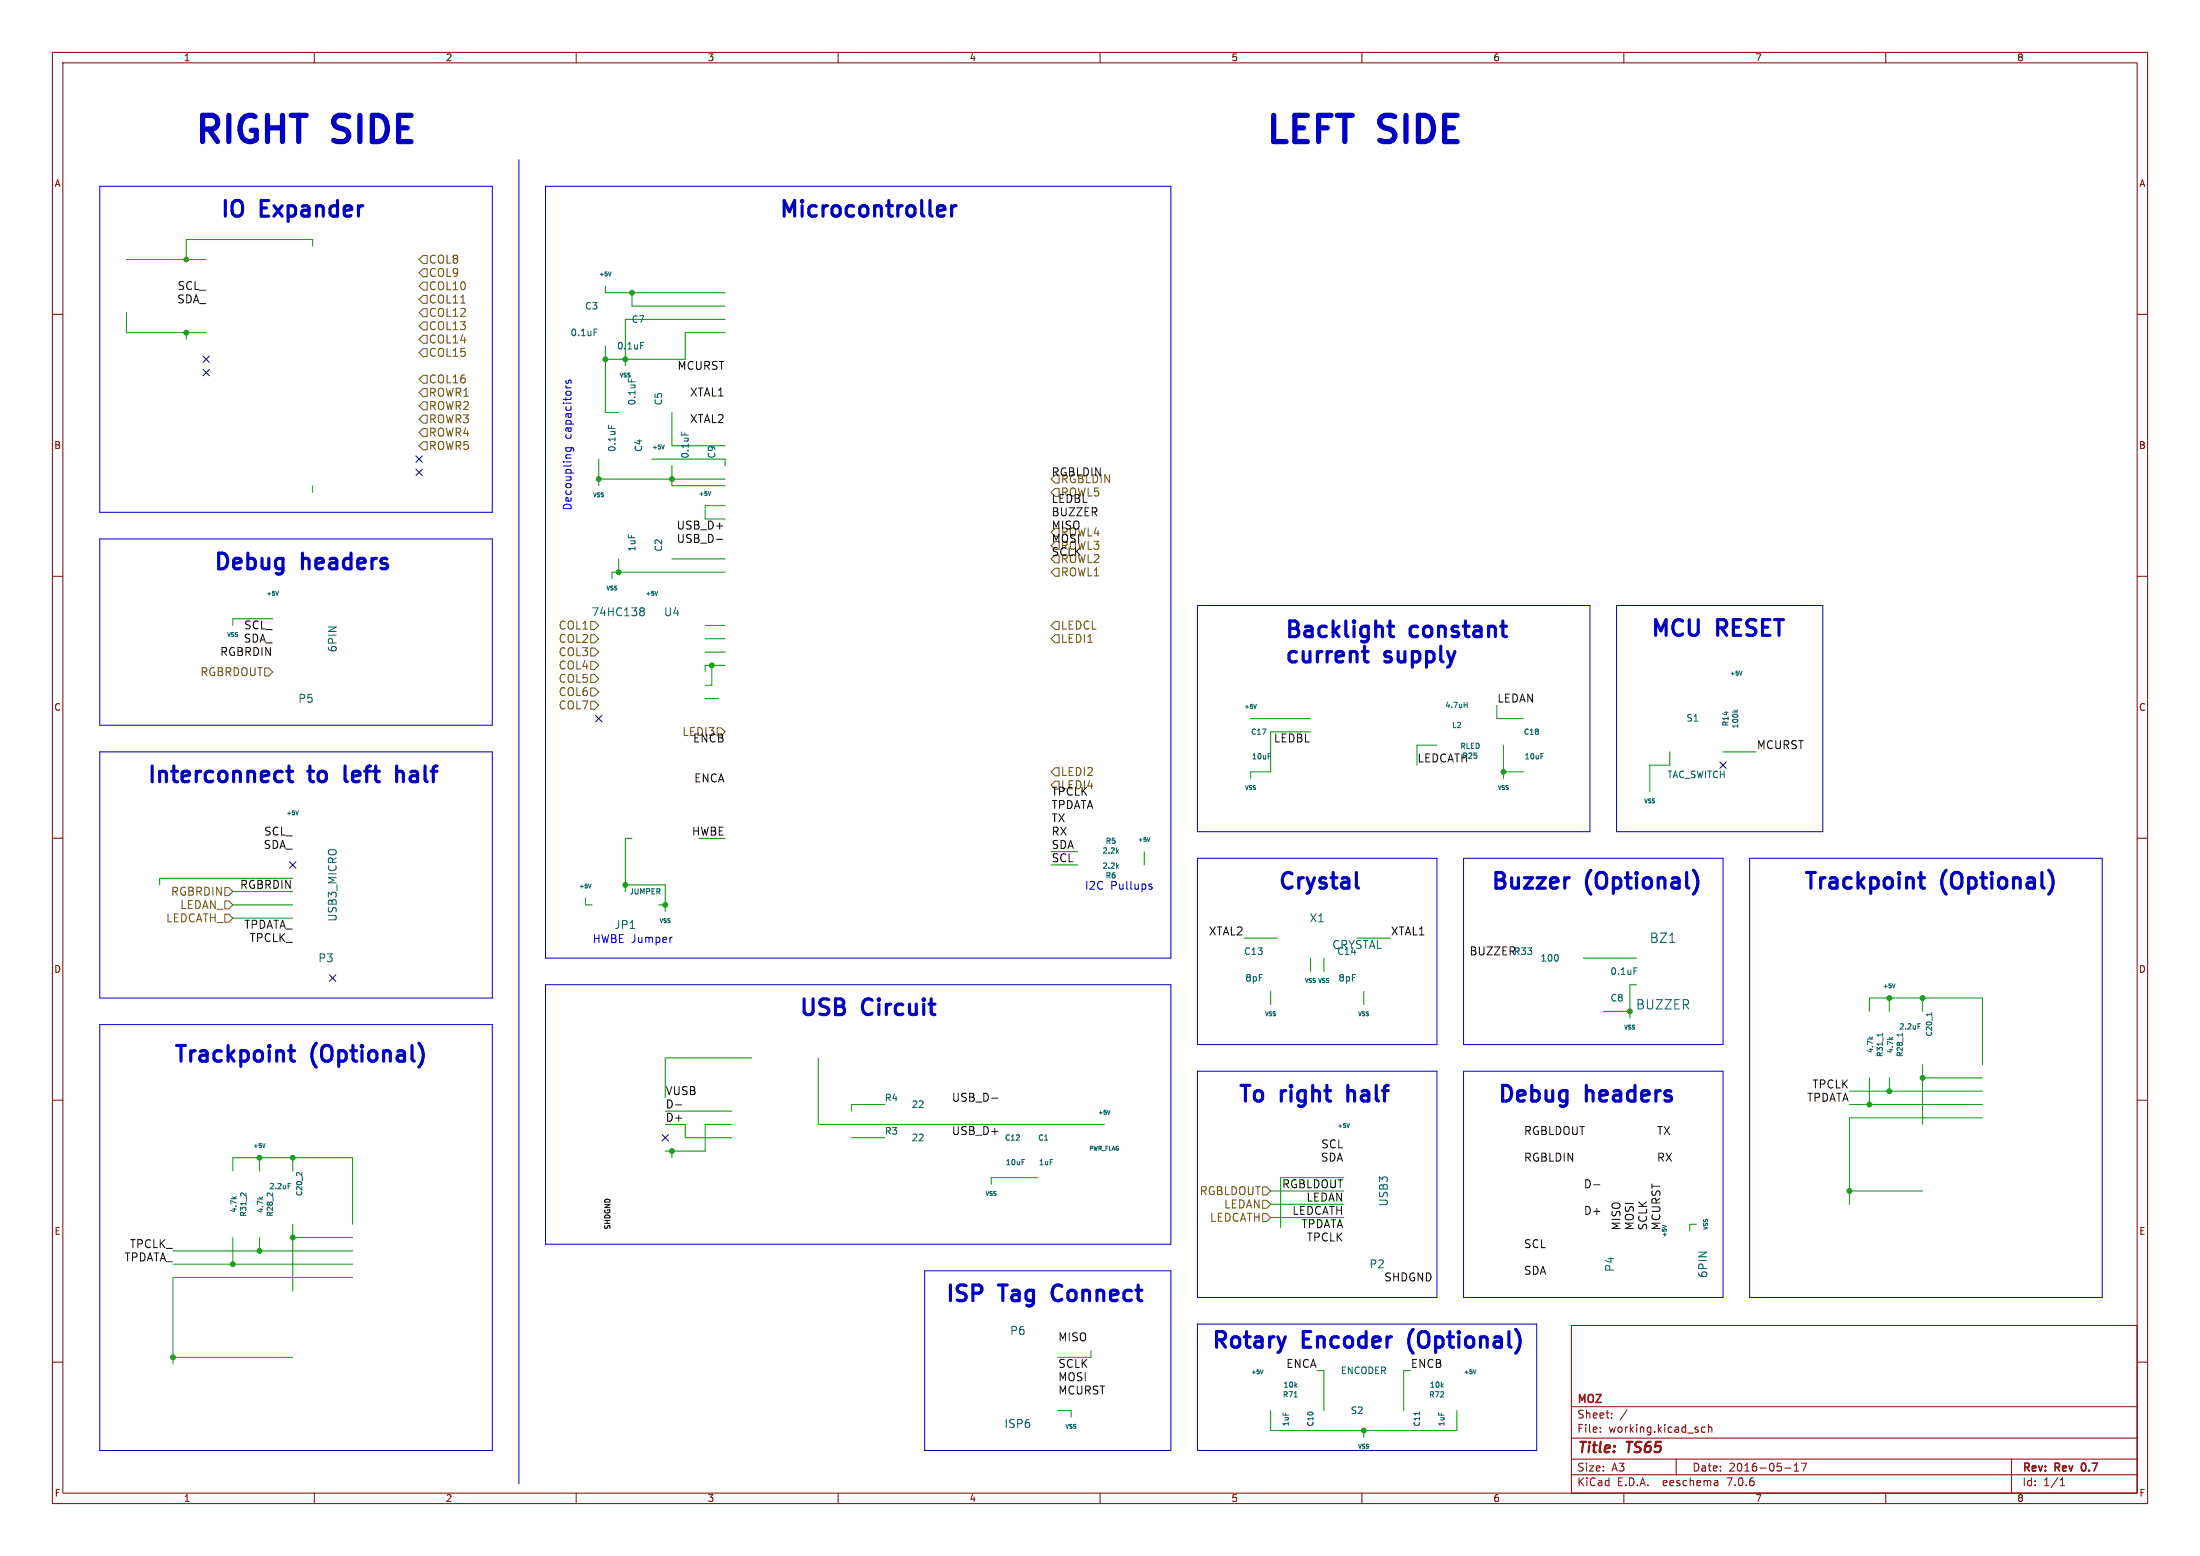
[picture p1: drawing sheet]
<svg xmlns="http://www.w3.org/2000/svg" width="420mm" height="297mm" viewBox="0 0 420 297" stroke-linecap="round" stroke-linejoin="round" font-family="sans-serif">
<g fill="none" stroke="#840000" stroke-width=".19">
<path d="M10 10h400v277h-400zM12 12h396v273h-396zM60 10v2M110 10v2M160 10v2M210 10v2M260 10v2M310 10v2M360 10v2M10 60h2M408 60h2M10 110h2"/>
<path d="M408 110h2M10 160h2M408 160h2M10 210h2M408 210h2M10 260h2M300 253h108v32h-108zM408 260h2M300 278.5h108M300 274.5h108M300 268.5h108M305.5 273.2v.2"/>
<path d="M305.5 272.5v.1M307.7 270.5v.2M307.7 269.8v.1M310.6 269.1l-1.3 1.9M320 278.5v3M325.5 272.5l-.4-.1-.3 .3 .1 .6h.6M326.2 272.5l.2-.1 .3 .1 .1 .9M326.2 271.9v1.5M342.5 279.7l.4-.4v1.5M343.9 279.3h1l-.7 1.5M384 278.5v6.5M60 285v2"/>
<path d="M110 285v2M160 285v2M210 285v2M260 285v2M300 281.5h108M310 285v2M327.9 282.7v.9M327.9 283.5l-.1 .1M327.9 282.9l-.1 .1M340.7 280.2h1.2M342.5 280.8h.9M360 285v2"/>
<path d="M393.3 283.6h.9M393.3 282.5l.4-.4v1.5"/>
</g>
<path d="M397.4 279.6v.9" fill="none" stroke="#840000" stroke-width=".3"/>
<g fill="none" stroke="#725600" stroke-width=".19">
<path d="M80 57.2l.8-.8h.7v1.5h-.7zM80.8 51.3h.7v1.5h-.7l-.8-.7zM80.8 53.8h.7v1.6h-.7l-.8-.8zM80.8 48.8h.7v1.5h-.7l-.8-.8zM80.8 58.9h.7v1.6h-.7l-.8-.8zM88 57.8h.8M80.8 61.5h.7v1.5h-.7l-.8-.8zM80.8 66.5h.7v1.6h-.7l-.8-.8zM80.8 74.2h.7v1.5h-.7l-.8-.8zM80.8 76.7h.7v1.5h-.7l-.8-.7zM80.8 64h.7v1.5h-.7l-.8-.7zM80.8 71.6h.7v1.6h-.7l-.8-.8z"/>
<path d="M80 80l.8-.8h.7v1.6h-.7zM80.8 81.8h.7v1.5h-.7l-.8-.7zM80.8 84.3h.7v1.6h-.7l-.8-.8zM200.7 91.4l.7-.7h.8v1.5h-.8zM201.4 93.2h.8v1.5h-.8l-.7-.7zM112.8 118.6h.7l.8 .8-.8 .7h-.7zM201.4 108.5h.8v1.5h-.8l-.7-.8zM201.4 103.4h.8v1.5h-.8l-.7-.8zM201.4 105.9h.8v1.5h-.8l-.7-.7zM201.4 100.8h.8v1.6h-.8l-.7-.8zM201.4 118.6h.8v1.5h-.8l-.7-.7zM50.5 127.5h.8l.8 .8-.8 .7h-.8z"/>
<path d="M112.8 133.9h.7l.8 .7-.8 .8h-.7zM112.8 128.8h.7l.8 .7-.8 .8h-.7zM112.8 126.2h.7l.8 .8-.8 .8h-.7zM112.8 131.3h.7l.8 .8-.8 .7h-.7zM112.8 121.2h.7l.8 .7-.8 .8h-.7zM112.8 123.7h.7l.8 .8-.8 .7h-.7zM136.9 138.9h.8l.7 .8-.7 .8h-.8zM201.4 121.2h.8v1.5h-.8l-.7-.8zM200.7 149.9l.7-.8h.8v1.5h-.8zM201.4 146.6h.8v1.5h-.8l-.7-.8zM42.9 174.5h.8l.7 .8-.7 .7h-.8zM42.9 169.4h.8l.7 .8-.7 .7h-.8z"/>
<path d="M42.9 172h.8l.7 .7-.7 .8h-.8zM241 229.1h.8l.8 .8-.8 .7h-.8zM241 231.6h.8l.8 .8-.8 .8h-.8zM241 226.6h.8l.8 .7-.8 .8h-.8z"/>
</g>
<path d="M136.8 102.9h1.2M129 210.9h1.1M189.3 209.6h1.2M304.2 226.1h1.2" fill="none" stroke="#0f0f0f" stroke-width=".19"/>
<g fill="none" stroke="#0000c2" stroke-width=".6">
<path d="M180.2 39.4l.2 .6-1.4 .3M181.7 39.3v2M182.5 39.3a.76 .76 0 0 0-.8 .5M264.9 119.5h1.2M265.3 118.5v2.6l.2 .3 .6 .1M260.1 124.4h1.1M260.6 126.2l.6 .2M54.7 147.2h1.2M55.2 146.2v2.6l.1 .3 .6 .1M65.9 146.2v2.6l.1 .3M75.7 147.5a.74 .74 0 0 1 1.3 .1v1.6M75.7 146.2v3"/>
<path d="M259.1 169.4l.3 .1M299.3 167.5h.3M323.8 167a3.6 3.6 0 0 1 0 2.8M366.3 167.5h1.1M366.8 169.4l.6 .1M391.7 167a3.6 3.6 0 0 1 0 2.8M80.5 200a3.6 3.6 0 0 1 0 2.8M55.1 200.6h1.2M55.7 202.4l.6 .2M257.3 207.2v3M257.5 208.3l-.2 .2M201.1 245.7a2.08 2.08 0 0 0 0 2.1"/>
</g>
<g fill="none" stroke="#0000c2" stroke-width=".19">
<path d="M19 35.6h75v62.2h-75zM99.1 30.5v252.7M104.1 35.6h119.4v147.3h-119.4zM108 73.6v.1M108.1 72.6l-.1 .4 .2 .2 .3-.1 .1-.5h.4v.6M108 85.5h1.2l.3 .2v.4M108.1 85.5l-.1 .4 .3 .3 .7-.2v-.5M19 102.9h75v35.5h-75zM228.6 115.6h74.9v43.2h-74.9zM308.6 115.6h39.4v43.2h-39.4zM19 143.5h75v47h-75zM128.3 178.9l-.3 .1"/>
<path d="M219.4 169.2l.5 .1 .1 .2-.3 .2h-.4M219.4 168.8h.5M228.6 163.8h45.7v35.6h-45.7zM279.4 163.8h49.5v35.6h-49.5zM334 163.8h67.3v83.8h-67.3zM19 195.6h75v81.3h-75zM104.1 188h119.4v49.5h-119.4zM228.6 204.5h45.7v43.1h-45.7zM279.4 204.5h49.5v43.1h-49.5zM176.5 242.6h47v34.3h-47zM228.6 252.7h64.8v24.2h-64.8z"/>
</g>
<g fill="none" stroke="#009600" stroke-width=".19">
<path d="M24.1 59.7v3.8h15.3M24.1 49.5h15.3M59.7 47v-1.3h-24.1v3.8M115.6 54.6v1.3h22.8M120.6 55.9v2.5h17.8M35.6 63.5v1.3M115.6 66v12.7h2.5M128.3 78.7v6.4h10.1M138.4 63.5h-7.6v5.1h-15.2M138.4 61h-19v8.9M59.7 92.7v1.3M114.3 87.6v5.1"/>
<path d="M114.3 91.4h24.1M124.5 87.6h13.9v1.3M128.3 88.9v3.8h10.1M138.4 96.5h-3.8v2.6h3.8M52.1 118.1h-7.7v1.3M118.1 106.7v2.5M128.3 106.7h10.1M134.6 119.4h3.8M138.4 109.2h-21.6v1.3M134.6 133.4h2.6M134.6 124.5h3.8M134.6 121.9h3.8"/>
<path d="M135.9 127v3.8h-1.3M138.4 127h-3.8v1.3M238.8 137.2h11.4M250.2 139.7h-7.6v7.6h-3.8v1.3M285.7 134.6v2.6h5.1M274.3 142.2h-3.8v3.9M287 147.3h3.8M287 142.2v6.4M318.8 143.5v2.6h-3.8v5M328.9 143.5h6.4M44.4 172.7h11.5M44.4 170.2h11.5"/>
<path d="M44.4 175.3h11.5M55.9 167.6h-25.4v1.3M111.8 171.5v1.2h1.2M119.4 168.9h7.6v5.1M120.6 160h-1.2v10.2M125.7 172.7h1.3M133.3 160h5.1M200.7 165.1h5M200.7 162.6h5M218.4 162.6v2.5M237.5 179.1h6.3M259.1 179.1h6.3"/>
<path d="M242.6 189.2v2.6M250.2 182.9v2.5M252.7 182.9v2.5M260.3 189.2v2.6M302.3 182.9h10.1M306.1 193h5M312.4 188h-1.3v6.3M356.9 193v-2.5h21.6v12.7M360.7 190.5v2.5M367 190.5v2.5M127 214.6h3.8v2.6h8.9M127 212.1h12.7"/>
<path d="M128.3 219.7v1.3M139.7 214.6h-5.1v5.1h-7.6M143.5 201.9h-16.5v7.7M156.2 201.9v12.7h54.6M162.6 217.2h6.3M168.9 210.8h-6.3v1.3M353.1 210.8h25.4M353.1 208.3h25.4M356.9 205.7v5.1M360.7 205.7v2.6M367 205.7h11.5M367 203.2v11.4"/>
<path d="M378.5 213.4h-25.4v16.5M33 238.8h34.3M44.4 223.5v-2.5h22.9v12.7M44.4 236.2v5.1M49.5 221v2.5M49.5 236.2v2.6M55.9 221v2.5M55.9 233.7v12.7M55.9 236.2h11.4M198.1 224.8h-8.9v1.3M242.6 229.9h13.9M242.6 227.3h13.9"/>
<path d="M242.6 232.4h13.9M256.5 224.8h-12v9.5M323.8 233.7h-1.2v1.2M353.1 227.3h13.9M33 241.3h34.3M33 259.1h22.9M67.3 243.8h-34.3v16.5M208.3 257.8v1.3h-6.4M201.9 269.2h2.6v1.3M242.6 269.2v3.8h35.5v-3.8M251.5 261.6h1.2v7.6M260.3 273v1.3"/>
<path d="M269.2 261.6h-1.2v7.6"/>
</g>
<g fill="none" stroke="#000084" stroke-width=".19">
<path d="M38.8 68l1.2 1.2M38.8 70.5l1.2 1.2M40 68l-1.2 1.2M40 70.5l-1.2 1.2M79.4 89.6l1.2 1.2M79.4 87l1.2 1.2M80.6 89.6l-1.2 1.2M80.6 87l-1.2 1.2M113.7 136.6l1.2 1.2M114.9 136.6l-1.2 1.2M328.3 145.4l1.2 1.3M329.5 145.4l-1.2 1.3"/>
<path d="M55.3 164.5l1.2 1.2M56.5 164.5l-1.2 1.2M62.9 186.1l1.2 1.2M64.1 186.1l-1.2 1.2M126.4 216.6l1.2 1.2M127.6 216.6l-1.2 1.2"/>
</g>
<g fill="none" stroke="#006464" stroke-width=".19">
<path d="M116.7 51.9l-.3 .8M113.4 62.8h.6M120 72.3v.6M122.3 65.3h.6M116.1 81.2v.6M126.8 84.9l-.2 .8M130.1 82.4v.6M135.7 93.8l-.2 .8M53.2 112.9l-.3 .7M122.4 116h.3l.3 .3-.3 .4M122.4 116.7h.3M122.7 116.7l.2 .1 .1 .4-.1 .3h-.5"/>
<path d="M125.5 112.9l-.2 .7M239.8 134.5l-.2 .7M279.5 134.5h.6M280.1 134.1v1M331.1 135.5l.4 .4M331.8 135.5l-.4 .3M332.6 128.1l-.3 .8M57 154.8l-.3 .7M219.5 159.9l-.2 .7M242.1 143.8h.5M294.2 143.8h.5M112.8 168.7l-.2 .8"/>
<path d="M213.3 162.5l.2 .3M213.3 165.4l.2 .3M213.5 162.2l-.3 .4M213.5 165.1l-.3 .3M311.9 184.7h.6M356.8 197.9l.4 .4M357.5 197.9l-.4 .3M359.4 197.2v.6M360.6 198l.4 .4M361.3 198l-.4 .3M361.8 187.8l-.3 .8M363.2 197.2v.6"/>
<path d="M366.2 195.4h.4M368.8 193.3v.6M50.6 218.3l-.2 .7M211.9 211.9l-.2 .8M257.6 214.5l-.2 .7M44.4 228.4l.4 .4M45.1 228.4l-.4 .3M46 227.8h.4M46.9 227.7v.6M49.5 228.5l.4 .4M50.2 228.5l-.4 .3M51.1 227.8h.3"/>
<path d="M52 227.7v.6M55 225.9h.5M56.7 223.9h.3M57.6 223.8v.6M195.1 221.3h.5M317.3 233.9l.8 .2M241.1 261.5l-.2 .7M247.1 266.7h.6M271 269.5v.6M281.8 261.5l-.3 .7"/>
</g>
<g fill="#009600" stroke="#009600" stroke-width=".19">
<circle cx="360.7" cy="190.5" r=".46"/>
<circle cx="360.7" cy="208.3" r=".46"/>
<circle cx="367" cy="205.7" r=".46"/>
<circle cx="356.9" cy="210.8" r=".46"/>
<circle cx="353.1" cy="227.3" r=".46"/>
<circle cx="367" cy="190.5" r=".46"/>
<circle cx="128.3" cy="219.7" r=".46"/>
<circle cx="127" cy="172.7" r=".46"/>
<circle cx="311.1" cy="193" r=".46"/>
<circle cx="260.3" cy="273" r=".46"/>
<circle cx="287" cy="147.3" r=".46"/>
<circle cx="44.4" cy="241.3" r=".46"/>
<circle cx="55.9" cy="236.2" r=".46"/>
<circle cx="49.5" cy="238.8" r=".46"/>
<circle cx="49.5" cy="221" r=".46"/>
<circle cx="33" cy="259.1" r=".46"/>
<circle cx="115.6" cy="68.6" r=".46"/>
<circle cx="120.6" cy="55.9" r=".46"/>
<circle cx="114.3" cy="91.4" r=".46"/>
<circle cx="119.4" cy="68.6" r=".46"/>
<circle cx="55.9" cy="221" r=".46"/>
<circle cx="118.1" cy="109.2" r=".46"/>
<circle cx="128.3" cy="91.4" r=".46"/>
<circle cx="35.6" cy="49.5" r=".46"/>
<circle cx="35.6" cy="63.5" r=".46"/>
<circle cx="135.9" cy="127" r=".46"/>
<circle cx="119.4" cy="168.9" r=".46"/>
</g>
<g font-size="7" fill="#0000c2">
<text x="36.8" y="27.7">RIGHT</text>
<text x="64.1" y="27.7">SIDE</text>
<text x="241.3" y="27.7">LEFT</text>
<text x="263.8" y="27.7">SIDE</text>
</g>
<g font-size="4.2" fill="#0000c2">
<text x="41.9" y="41.7">IO</text>
<text x="50" y="41.7">Expander</text>
<text x="148.6" y="41.7">Microcontroller</text>
<text x="40.6" y="109">Debug</text>
<text x="57.8" y="109">headers</text>
<text x="245.1" y="121.9">Backlight</text>
<text x="269.4" y="121.9">constant</text>
<text x="315" y="121.7">MCU</text>
<text x="328" y="121.7">RESET</text>
<text x="245.1" y="126.8">current</text>
<text x="264.6" y="126.8">supply</text>
<text x="27.9" y="149.6">Interconnect</text>
<text x="59.3" y="149.6">to</text>
<text x="67.2" y="149.6">left</text>
<text x="78.2" y="149.6">half</text>
<text x="243.8" y="169.9">Crystal</text>
<text x="284.5" y="169.9">Buzzer</text>
<text x="302.9" y="169.9">(Optional)</text>
<text x="344.2" y="169.9">Trackpoint</text>
<text x="370.8" y="169.9">(Optional)</text>
<text x="152.4" y="194.1">USB</text>
<text x="164.9" y="194.1">Circuit</text>
<text x="33" y="203">Trackpoint</text>
<text x="59.6" y="203">(Optional)</text>
<text x="236.2" y="210.6">To</text>
<text x="244.7" y="210.6">right</text>
<text x="258.6" y="210.6">half</text>
<text x="285.8" y="210.6">Debug</text>
<text x="302.9" y="210.6">headers</text>
<text x="180.3" y="248.7">ISP</text>
<text x="191.1" y="248.7">Tag</text>
<text x="202.3" y="248.7">Connect</text>
<text x="231.1" y="257.6">Rotary</text>
<text x="248.9" y="257.6">Encoder</text>
<text x="270.2" y="257.6">(Optional)</text>
</g>
<g font-size="2.8" fill="#840000">
<text x="301" y="277.9">Title:</text>
<text x="310.6" y="277.9">TS65</text>
</g>
<g font-size="2.5" fill="#006464">
<text x="314.9" y="180.2">BZ1</text>
<text x="312.2" y="192.9">BUZZER</text>
</g>
<g font-size="2.1" fill="#725600">
<text x="81.8" y="53.1">COL9</text>
<text x="81.8" y="50.5">COL8</text>
<text x="81.8" y="55.6">COL10</text>
<text x="81.8" y="58.1">COL11</text>
<text x="81.8" y="63.2">COL13</text>
<text x="81.8" y="65.8">COL14</text>
<text x="81.8" y="60.7">COL12</text>
<text x="81.8" y="68.3">COL15</text>
<text x="81.8" y="75.9">ROWR1</text>
<text x="81.8" y="73.4">COL16</text>
<text x="81.8" y="83.5">ROWR4</text>
<text x="81.8" y="78.5">ROWR2</text>
<text x="81.8" y="81">ROWR3</text>
<text x="81.8" y="86.1">ROWR5</text>
<text x="202.4" y="92.4">RGBLDIN</text>
<text x="202.4" y="95">ROWL5</text>
<text x="202.4" y="105.1">ROWL3</text>
<text x="202.4" y="107.7">ROWL2</text>
<text x="202.4" y="102.6">ROWL4</text>
<text x="202.4" y="110.2">ROWL1</text>
<text x="106.6" y="122.9">COL2</text>
<text x="106.6" y="125.5">COL3</text>
<text x="106.6" y="120.4">COL1</text>
<text x="202.4" y="122.9">LEDI1</text>
<text x="202.4" y="120.4">LEDCL</text>
<text x="38.2" y="129.3">RGBRDOUT</text>
<text x="106.6" y="130.5">COL5</text>
<text x="106.6" y="128">COL4</text>
<text x="106.6" y="135.6">COL7</text>
<text x="106.6" y="133.1">COL6</text>
<text x="202.4" y="148.3">LEDI2</text>
<text x="32.6" y="171.2">RGBRDIN</text>
<text x="34.3" y="173.7">LEDAN_</text>
<text x="31.7" y="176.3">LEDCATH_</text>
<text x="229" y="228.3">RGBLDOUT</text>
<text x="230.9" y="233.4">LEDCATH</text>
<text x="233.6" y="230.9">LEDAN</text>
</g>
<g font-size="2.1" fill="#0f0f0f">
<text x="33.8" y="58">SDA_</text>
<text x="33.8" y="55.5">SCL_</text>
<text x="129.3" y="70.7">MCURST</text>
<text x="131.7" y="75.8">XTAL1</text>
<text x="131.7" y="80.9">XTAL2</text>
<text x="200.7" y="91">RGBLDIN</text>
<text x="129.1" y="101.2">USB_D+</text>
<text x="200.7" y="101.2">MISO</text>
<text x="200.7" y="98.6">BUZZER</text>
<text x="200.7" y="96.1">LEDBL</text>
<text x="129.1" y="103.7">USB_D-</text>
<text x="200.7" y="103.7">MOSI</text>
<text x="200.7" y="106.3">SCLK</text>
<text x="42" y="125.3">RGBRDIN</text>
<text x="46.5" y="122.8">SDA_</text>
<text x="46.5" y="120.2">SCL_</text>
<text x="285.8" y="134.2">LEDAN</text>
<text x="130.2" y="140.7">LEDI3</text>
<text x="132.3" y="141.8">ENCB</text>
<text x="243.1" y="141.8">LEDBL</text>
<text x="335.3" y="143.1">MCURST</text>
<text x="132.5" y="149.4">ENCA</text>
<text x="270.5" y="145.6">LEDCATH</text>
<text x="200.7" y="152">TPCLK</text>
<text x="200.7" y="154.5">TPDATA</text>
<text x="202.4" y="150.9">LEDI4</text>
<text x="50.4" y="159.6">SCL_</text>
<text x="132" y="159.6">HWBE</text>
<text x="200.7" y="159.6">RX</text>
<text x="200.7" y="157.1">TX</text>
<text x="50.3" y="162.1">SDA_</text>
<text x="200.7" y="162.1">SDA</text>
<text x="200.7" y="164.7">SCL</text>
<text x="45.8" y="169.8">RGBRDIN</text>
<text x="46.6" y="177.4">TPDATA_</text>
<text x="47.6" y="179.9">TPCLK_</text>
<text x="230.7" y="178.7">XTAL2</text>
<text x="265.4" y="178.7">XTAL1</text>
<text x="280.5" y="182.5">BUZZER</text>
<text x="127" y="209.1">VUSB</text>
<text x="345.9" y="207.9">TPCLK</text>
<text x="127" y="214.2">D+</text>
<text x="127" y="211.7">D-</text>
<text x="181.6" y="210.4">USB_D-</text>
<text x="344.9" y="210.4">TPDATA</text>
<text x="181.6" y="216.8">USB_D+</text>
<text x="252.1" y="221.8">SDA</text>
<text x="252.2" y="219.3">SCL</text>
<text x="290.8" y="216.8">RGBLDOUT</text>
<text x="290.8" y="221.8">RGBLDIN</text>
<text x="316.2" y="216.8">TX</text>
<text x="316.2" y="221.8">RX</text>
<text x="244.7" y="226.9">RGBLDOUT</text>
<text x="302.3" y="226.9">D-</text>
<text x="246.7" y="232">LEDCATH</text>
<text x="249.3" y="229.5">LEDAN</text>
<text x="302.3" y="232">D+</text>
<text x="24.7" y="238.3">TPCLK_</text>
<text x="248.4" y="234.5">TPDATA</text>
<text x="249.4" y="237.1">TPCLK</text>
<text x="290.8" y="238.3">SCL</text>
<text x="309.5" y="234.9" transform="rotate(-90 309.5 234.9)">MISO</text>
<text x="312" y="234.9" transform="rotate(-90 312 234.9)">MOSI</text>
<text x="314.5" y="234.9" transform="rotate(-90 314.5 234.9)">SCLK</text>
<text x="317.1" y="234.9" transform="rotate(-90 317.1 234.9)">MCURST</text>
<text x="23.7" y="240.9">TPDATA_</text>
<text x="264.2" y="244.7">SHDGND</text>
<text x="290.8" y="243.4">SDA</text>
<text x="201.9" y="256.1">MISO</text>
<text x="201.9" y="263.7">MOSI</text>
<text x="201.9" y="261.2">SCLK</text>
<text x="245.5" y="261.2">ENCA</text>
<text x="269.2" y="261.2">ENCB</text>
<text x="201.9" y="266.3">MCURST</text>
</g>
<g font-size="2.1" fill="#0000c2">
<text x="109.2" y="83.9" transform="rotate(-90 109.2 83.9)">capacitors</text>
<text x="109.2" y="97.5" transform="rotate(-90 109.2 97.5)">Decoupling</text>
<text x="207" y="169.9">I2C</text>
<text x="211.9" y="169.9">Pullups</text>
<text x="113" y="180.1">HWBE Jumper</text>
</g>
<g font-size="2.1" fill="#006464">
<text x="112.8" y="117.8">74HC138</text>
<text x="126.7" y="117.8">U4</text>
<text x="64.5" y="124.6" transform="rotate(-90 64.5 124.6)">6PIN</text>
<text x="56.9" y="134.3">P5</text>
<text x="64.5" y="176" transform="rotate(-90 64.5 176)">USB3_MICRO</text>
<text x="117.2" y="177.5">JP1</text>
<text x="249.9" y="176.3">X1</text>
<text x="60.7" y="183.9">P3</text>
<text x="254.3" y="181.3">CRYSTAL</text>
<text x="265.1" y="230.4" transform="rotate(-90 265.1 230.4)">USB3</text>
<text x="261.3" y="242.3">P2</text>
<text x="308.3" y="242.9" transform="rotate(-90 308.3 242.9)">P4</text>
<text x="326.1" y="244" transform="rotate(-90 326.1 244)">6PIN</text>
<text x="192.7" y="255">P6</text>
<text x="191.7" y="272.8">ISP6</text>
</g>
<g font-size="2.1" fill="#840000">
<text x="301" y="268.2">MOZ</text>
<text x="301" y="273.7">File:</text>
<text x="301" y="271">Sheet:</text>
<text x="307.1" y="273.7">working.kicad_sch</text>
<text x="301" y="281.1">Size:</text>
<text x="307.6" y="281.1">A3</text>
<text x="323" y="281.1">Date:</text>
<text x="330" y="281.1">2016-05-17</text>
<text x="386" y="281.3">Rev:</text>
<text x="392.4" y="281.3">Rev</text>
<text x="398" y="281.3">0.7</text>
<text x="301" y="283.9">KiCad</text>
<text x="308.7" y="283.9">E.D.A.</text>
<text x="317.6" y="283.9">eeschema</text>
<text x="330" y="283.9">7.0.6</text>
<text x="386" y="283.9">Id:</text>
<text x="390.1" y="283.9">1/1</text>
</g>
<g font-size="1.8" fill="#840000">
<text x="35" y="11.9">1</text>
<text x="85" y="11.9">2</text>
<text x="135" y="11.9">3</text>
<text x="185" y="11.9">4</text>
<text x="235" y="11.9">5</text>
<text x="285" y="11.9">6</text>
<text x="335" y="11.9">7</text>
<text x="385" y="11.9">8</text>
<text x="10.3" y="35.9">A</text>
<text x="408.3" y="35.9">A</text>
<text x="10.3" y="85.9">B</text>
<text x="408.2" y="85.9">B</text>
<text x="10.3" y="135.9">C</text>
<text x="408.2" y="135.9">C</text>
<text x="10.3" y="185.9">D</text>
<text x="408.2" y="185.9">D</text>
<text x="10.3" y="235.9">E</text>
<text x="408.3" y="235.9">E</text>
<text x="10.3" y="285.9">F</text>
<text x="35" y="286.9">1</text>
<text x="85" y="286.9">2</text>
<text x="135" y="286.9">3</text>
<text x="185" y="286.9">4</text>
<text x="235" y="286.9">5</text>
<text x="285" y="286.9">6</text>
<text x="335" y="286.9">7</text>
<text x="385" y="286.9">8</text>
<text x="408.3" y="285.9">F</text>
</g>
<g font-size="1.8" fill="#006464">
<text x="111.6" y="59.3">C3</text>
<text x="108.8" y="64.4">0.1uF</text>
<text x="120.5" y="61.8">C7</text>
<text x="117.7" y="66.9">0.1uF</text>
<text x="121.5" y="77.5" transform="rotate(-90 121.5 77.5)">0.1uF</text>
<text x="126.6" y="77.5" transform="rotate(-90 126.6 77.5)">C5</text>
<text x="117.7" y="86.4" transform="rotate(-90 117.7 86.4)">0.1uF</text>
<text x="122.8" y="86.4" transform="rotate(-90 122.8 86.4)">C4</text>
<text x="131.7" y="87.6" transform="rotate(-90 131.7 87.6)">0.1uF</text>
<text x="136.8" y="87.6" transform="rotate(-90 136.8 87.6)">C9</text>
<text x="121.5" y="105.4" transform="rotate(-90 121.5 105.4)">1uF</text>
<text x="126.6" y="105.4" transform="rotate(-90 126.6 105.4)">C2</text>
<text x="321.9" y="137.9">S1</text>
<text x="318.2" y="148.7">TAC_SWITCH</text>
<text x="237.4" y="182.5">C13</text>
<text x="255.2" y="182.5">C14</text>
<text x="288.9" y="182.5">R33</text>
<text x="294" y="183.7">100</text>
<text x="237.6" y="187.6">8pF</text>
<text x="255.4" y="187.6">8pF</text>
<text x="307.4" y="191.4">C8</text>
<text x="307.4" y="186.3">0.1uF</text>
<text x="168.8" y="210.4">R4</text>
<text x="173.9" y="211.7">22</text>
<text x="168.8" y="216.8">R3</text>
<text x="173.9" y="218">22</text>
<text x="255.9" y="262.5">ENCODER</text>
<text x="257.8" y="270.1">S2</text>
</g>
<g font-size="1.4" fill="#006464">
<text x="275.8" y="135.4">4.7uH</text>
<text x="238.7" y="140.4">C17</text>
<text x="277.1" y="139.2">L2</text>
<text x="278.7" y="143.2">RLED</text>
<text x="290.8" y="140.4">C18</text>
<text x="330.2" y="138.8" transform="rotate(-90 330.2 138.8)">R14</text>
<text x="332" y="139.2" transform="rotate(-90 332 139.2)">100k</text>
<text x="238.9" y="145.1">10uF</text>
<text x="279.1" y="145">R25</text>
<text x="290.9" y="145.1">10uF</text>
<text x="211" y="161.3">R5</text>
<text x="210.4" y="163.1">2.2k</text>
<text x="210.4" y="166">2.2k</text>
<text x="211" y="167.9">R6</text>
<text x="120.1" y="170.9">JUMPER</text>
<text x="362.5" y="196.7">2.2uF</text>
<text x="369" y="197.9" transform="rotate(-90 369 197.9)">C20_1</text>
<text x="357.8" y="201.1" transform="rotate(-90 357.8 201.1)">4.7k</text>
<text x="359.6" y="201.9" transform="rotate(-90 359.6 201.9)">R31_1</text>
<text x="361.6" y="201.2" transform="rotate(-90 361.6 201.2)">4.7k</text>
<text x="363.4" y="201.9" transform="rotate(-90 363.4 201.9)">R28_1</text>
<text x="191.7" y="217.9">C12</text>
<text x="198.1" y="217.9">C1</text>
<text x="51.3" y="227.2">2.2uF</text>
<text x="191.9" y="222.6">10uF</text>
<text x="198.2" y="222.6">1uF</text>
<text x="45.4" y="231.6" transform="rotate(-90 45.4 231.6)">4.7k</text>
<text x="47.2" y="232.3" transform="rotate(-90 47.2 232.3)">R31_2</text>
<text x="50.4" y="231.6" transform="rotate(-90 50.4 231.6)">4.7k</text>
<text x="52.3" y="232.3" transform="rotate(-90 52.3 232.3)">R28_2</text>
<text x="57.9" y="228.4" transform="rotate(-90 57.9 228.4)">C20_2</text>
<text x="244.8" y="266.9">R71</text>
<text x="244.9" y="265.1">10k</text>
<text x="272.7" y="266.9">R72</text>
<text x="272.8" y="265.1">10k</text>
<text x="246.2" y="272.4" transform="rotate(-90 246.2 272.4)">1uF</text>
<text x="250.9" y="272.4" transform="rotate(-90 250.9 272.4)">C10</text>
<text x="271.2" y="272.4" transform="rotate(-90 271.2 272.4)">C11</text>
<text x="275.9" y="272.4" transform="rotate(-90 275.9 272.4)">1uF</text>
</g>
<text font-size="1.4" fill="#0f0f0f" x="116.6" y="234.8" transform="rotate(-90 116.6 234.8)">SHDGND</text>
<g font-size="1.1" fill="#006464">
<text x="114.3" y="52.9">+5V</text>
<text x="118.2" y="72.2">VSS</text>
<text x="124.4" y="86">+5V</text>
<text x="113.1" y="95.1">VSS</text>
<text x="133.3" y="94.8">+5V</text>
<text x="50.8" y="113.9">+5V</text>
<text x="115.6" y="112.9">VSS</text>
<text x="123.1" y="113.9">+5V</text>
<text x="43.2" y="121.8">VSS</text>
<text x="330.2" y="129.1">+5V</text>
<text x="237.4" y="135.5">+5V</text>
<text x="54.6" y="155.8">+5V</text>
<text x="237.6" y="151">VSS</text>
<text x="285.8" y="151">VSS</text>
<text x="313.8" y="153.5">VSS</text>
<text x="217.1" y="160.9">+5V</text>
<text x="110.4" y="169.8">+5V</text>
<text x="125.8" y="176.4">VSS</text>
<text x="249" y="187.8">VSS VSS</text>
<text x="359.4" y="188.8">+5V</text>
<text x="241.4" y="194.2">VSS</text>
<text x="259.1" y="194.2">VSS</text>
<text x="309.9" y="196.7">VSS</text>
<text x="209.5" y="213">+5V</text>
<text x="255.2" y="215.5">+5V</text>
<text x="48.2" y="219.3">+5V</text>
<text x="207.8" y="219.8">PWR_FLAG</text>
<text x="188" y="228.4">VSS</text>
<text x="318.4" y="236.3" transform="rotate(-90 318.4 236.3)">+5V</text>
<text x="326.2" y="234.9" transform="rotate(-90 326.2 234.9)">VSS</text>
<text x="238.7" y="262.5">+5V</text>
<text x="279.4" y="262.5">+5V</text>
<text x="203.3" y="272.9">VSS</text>
<text x="259.1" y="276.7">VSS</text>
</g>
</svg>
